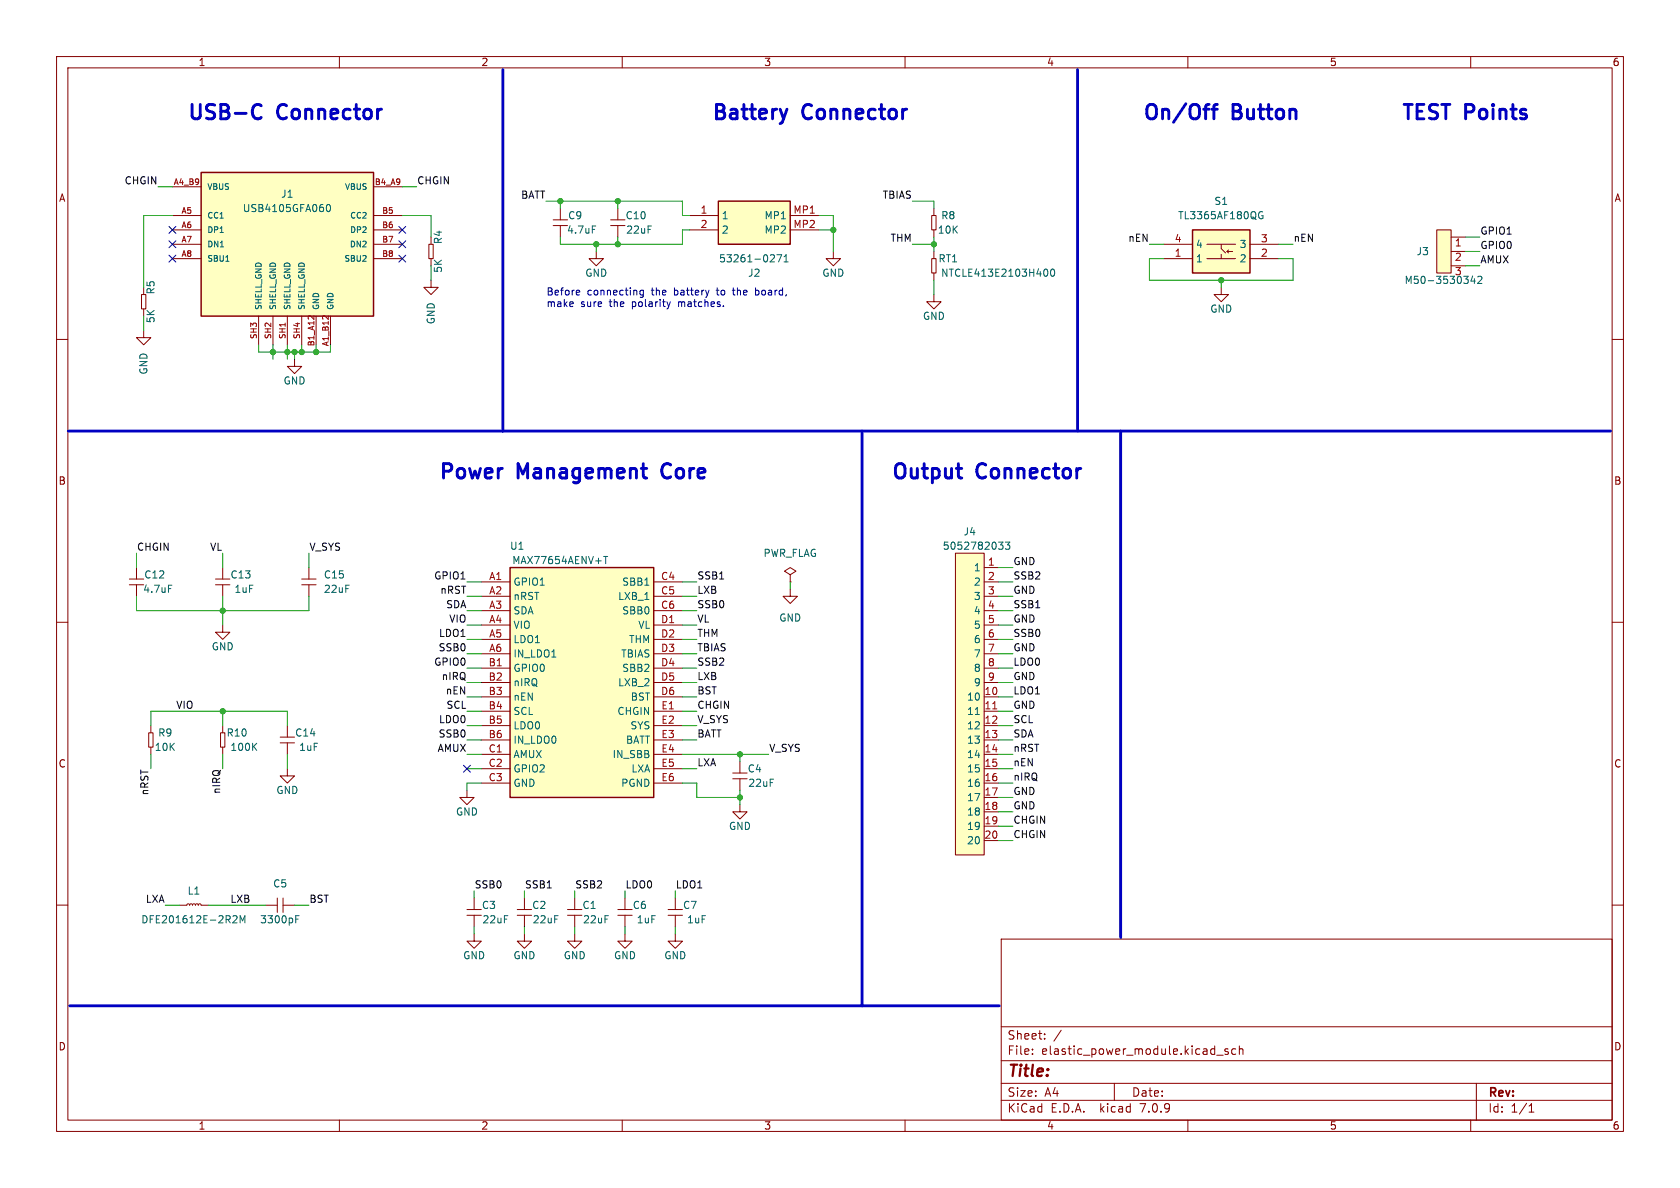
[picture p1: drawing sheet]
<svg xmlns="http://www.w3.org/2000/svg" width="297mm" height="210mm" viewBox="0 0 297 210" stroke-linecap="round" stroke-linejoin="round" font-family="sans-serif">
<g fill="none" stroke="#840000" stroke-width=".18">
<path d="M10 10h277v190h-277zM12 12h273v186h-273zM60 10v2M110 10v2M160 10v2M210 10v2M260 10v2M30.5 38.1h5.1M30.5 33h5.1M66 38.1h5.1M66 33h5.1M97.8 38.9h2.5"/>
<path d="M97.8 39.9h2.5M99.1 36.8v2.1M99.1 39.9v2M107.9 38.9h2.6M107.9 39.9h2.6M109.2 36.8v2.1M109.2 39.9v2M121.9 38.1h5.1M139.7 38.1h5.1M164.7 38.1h.8v2.5h-.8zM165.1 36.8v1.3M10 60h2"/>
<path d="M25 52.1h.8v2.5h-.8zM25.4 58.4v1.3h1.3l-1.3 1.3-1.3-1.3h1.3M25.4 50.8v1.3M25.4 54.6v1.3M30.5 40.6h5.1M30.5 43.2h5.1M30.5 45.7h5.1M45.7 55.9v5.1M48.3 55.9v5.1M50.8 55.9v5.1M53.3 55.9v5.1M55.9 55.9v5.1"/>
<path d="M58.4 55.9v5.1M66 40.6h5.1M66 43.2h5.1M66 45.7h5.1M75.8 43.2h.8v2.5h-.8zM76.2 49.5v1.3h1.3l-1.3 1.3-1.3-1.3h1.3M76.2 41.9v1.3M76.2 45.7v1.3M105.4 44.5v1.2h1.3l-1.3 1.3-1.3-1.3h1.3M121.9 40.6h5.1M139.7 40.6h5.1M147.3 44.5v1.2h1.3l-1.3 1.3-1.3-1.3h1.3"/>
<path d="M164.7 45.7h.8v2.6h-.8zM165.1 52.1v1.2h1.3l-1.3 1.3-1.3-1.3h1.3M165.1 40.6v1.3M165.1 44.5v1.2M165.1 48.3v1.2M205.7 43.2h5.1M205.7 45.7h5.1M213.4 43.2h5M213.4 45.7h5M215.9 50.8v1.3h1.3l-1.3 1.2-1.3-1.2h1.3M215.9 43.2v.7l.8 .8M215.9 45v.7"/>
<path d="M216.9 44.5l.3 .2M216.9 44.5h1M217.2 44.2l-.3 .3M221 43.2h5.1M221 45.7h5.1M254 40.6h2.5v7.7h-2.5zM256.5 44.5h2.6M256.5 41.9h2.6M256.5 47h2.6M285 60h2M52.1 63.5v1.3h1.2l-1.2 1.2-1.3-1.2h1.3M168.9 97.8h5.1v53.3h-5.1z"/>
<path d="M10 110h2M22.9 103.4h2.5M22.9 102.4h2.5M24.1 100.3v2.1M24.1 103.4v2M38.1 103.4h2.5M38.1 102.4h2.5M39.4 110.5v1.3h1.2l-1.2 1.2-1.3-1.2h1.3M39.4 100.3v2.1M39.4 103.4v2M53.3 103.4h2.6M53.3 102.4h2.6"/>
<path d="M54.6 100.3v2.1M54.6 103.4v2M85.1 102.9h5.1M85.1 105.4h5.1M85.1 108h5.1M85.1 110.5h5.1M85.1 113h5.1M85.1 115.6h5.1M85.1 118.1h5.1M115.6 102.9h5M115.6 105.4h5M115.6 108h5"/>
<path d="M115.6 110.5h5M115.6 113h5M115.6 115.6h5M115.6 118.1h5M139.7 101.6l1-.6-1-.7-1 .7 1 .6v1.3M139.7 102.9h.1M139.7 104.1v1.3h1.3l-1.3 1.3-1.3-1.3h1.3M174 102.9h2.5M174 105.4h2.5M174 108h2.5M174 110.5h2.5M174 113h2.5"/>
<path d="M174 115.6h2.5M174 118.1h2.5M174 100.3h2.5M285 110h2M26.3 129.5h.8v2.6h-.8zM26.7 128.3v1.2M26.7 132.1v1.3M39 129.5h.8v2.6h-.8zM39.4 128.3v1.2M39.4 132.1v1.3M49.5 131.3h2.6M49.5 130.3h2.6"/>
<path d="M50.8 135.9v1.3h1.3l-1.3 1.2-1.3-1.2h1.3M50.8 128.3v2M50.8 131.3v2.1M82.5 139.7v1.3h1.3l-1.3 1.2-1.2-1.2h1.2M85.1 120.7h5.1M85.1 123.2h5.1M85.1 125.7h5.1M85.1 128.3h5.1M85.1 130.8h5.1M85.1 133.4h5.1M85.1 135.9h5.1M85.1 138.4h5.1"/>
<path d="M115.6 120.7h5M115.6 123.2h5M115.6 125.7h5M115.6 128.3h5M115.6 130.8h5M115.6 133.4h5M115.6 135.9h5M115.6 138.4h5M129.5 137.7h2.6M129.5 136.7h2.6M130.8 134.6v2.1M130.8 137.7v2"/>
<path d="M174 120.7h2.5M174 123.2h2.5M174 125.7h2.5M174 128.3h2.5M174 130.8h2.5M174 133.4h2.5M174 135.9h2.5M174 138.4h2.5M10 160h2M49 158.8v2.5M50 158.8v2.5M83.8 158.8v2"/>
<path d="M92.7 158.8v2M101.6 158.8v2M110.5 158.8v2M119.4 158.8v2M130.8 142.2v1.3h1.3l-1.3 1.3-1.3-1.3h1.3M174 141h2.5M174 143.5h2.5M174 146.1h2.5M174 148.6h2.5M285 160h2M31.7 160h1.3l.3-.2 .2 .2M33.5 160l.3-.2 .2 .2 .2-.2h.3v.2l.1-.2h.3l.2 .2 .2-.2 .3 .2"/>
<path d="M35.6 160h1.2M47 160h2M50 160h2.1M82.5 161.8h2.6M82.5 160.8h2.6M83.8 165.1v1.3h1.3l-1.3 1.2-1.3-1.2h1.3M83.8 161.8v2M91.4 161.8h2.6M91.4 160.8h2.6M92.7 165.1v1.3h1.3l-1.3 1.2-1.3-1.2h1.3M92.7 161.8v2M100.3 161.8h2.6"/>
<path d="M100.3 160.8h2.6M101.6 165.1v1.3h1.3l-1.3 1.2-1.3-1.2h1.3M101.6 161.8v2M109.2 161.8h2.6M109.2 160.8h2.6M110.5 165.1v1.3h1.3l-1.3 1.2-1.3-1.2h1.3M110.5 161.8v2M118.1 161.8h2.5M118.1 160.8h2.5M119.4 165.1v1.3h1.2l-1.2 1.2-1.3-1.2h1.3M119.4 161.8v2M177 166h108v32h-108z"/>
<path d="M60 198v2M110 198v2M160 198v2M177 194.5h108M177 191.5h108M177 187.5h108M177 181.5h108M182.5 186.3v.1M182.5 185.5v.1M184.7 183.6v.1M184.7 182.8v.1M187.6 182.1l-1.3 2"/>
<path d="M197 191.5v3M210 198v2M215.1 186.5h1.1M217.1 185.5l-.4-.1-.2 .2 .1 .2 .5 .2v.3h-.6M218.5 185.5l-.5-.1-.3 .3v.4l.2 .2h.6M219.1 185.5l.2-.1 .4 .1v.9M219.1 184.9v1.5M260 198v2M261 191.5v6.5M270.3 196.6h.9M270.3 195.5l.4-.4v1.5"/>
</g>
<g fill="none" stroke="#006464" stroke-width=".18">
<path d="M57.8 36.3l.2-.2a.68 .68 0 0 1 .4 .7 .68 .68 0 0 1-.4 .6l-.2-.1-.1-.4zM104.7 39.9h.6M223 38.1h.3l-.1 .5-.3 .1-.3-.2M223.2 37.5l-.3-.1-.3 .2M39.9 46.2h.6M136.7 45l.2 .3v.3l-.8 .7h.8M137.3 45h.9l-.6 1.3M138.6 46.3h.7M138.6 45.4l.4-.4v1.3M184.8 47.6a.68 .68 0 0 1 .5 .6 .68 .68 0 0 1-.5 .6M185.9 47.6h.1a.68 .68 0 0 1 .5 .6 .68 .68 0 0 1-.5 .6 .84 .84 0 0 1-.1-1.2zM260.3 48.8l-.3 .9h.8"/>
<path d="M260.7 49.3v.8M261.3 49l.4-.2 .3 .4-.8 .9h.8M106.7 98.4h.7M107.1 98.4v1.2M176.5 95.8h.8l-.4 .5 .4 .1v.5l-.2 .2h-.4M177.7 95.8h.8l-.4 .5 .4 .1v.6l-.2 .1-.6-.1M29.8 103.4h.6M114 103.4h.7M44.8 131.9l.6 .8M45.4 131.4l-.7 .7M172.4 126.3h.7M41.2 161.9h.5l.2 .3-.8 .9h.8"/>
<path d="M42.5 163.1v-1.2l.4 .9 .4-.9v1.2M52.3 162.5h.4M52.3 161.9h.6"/>
</g>
<g fill="#ffffc2" stroke="#ffffc2" stroke-width=".18">
<path d="M35.6 30.5h30.4v25.4h-30.4z"/>
<path d="M210.8 40.6h10.2v7.7h-10.2z"/>
<path d="M90.2 100.3h25.4v40.7h-25.4z"/>
<path d="M254 40.6h2.5v7.7h-2.5z"/>
<path d="M168.9 97.8h5.1v53.3h-5.1z"/>
<path d="M127 35.6h12.7v7.6h-12.7z"/>
</g>
<path d="M35.6 30.5h30.4v25.4h-30.4zM127 35.6h12.7v7.6h-12.7zM210.8 40.6h10.2v7.7h-10.2zM90.2 100.3h25.4v40.7h-25.4z" fill="none" stroke="#840000" stroke-width=".25"/>
<path d="M54.6 55.9h.3M55.5 55.8v.7M57.1 55.9h.4M58 55.8v.7M175.5 125.3h.7" fill="none" stroke="#a90000" stroke-width=".18"/>
<g fill="none" stroke="#000084" stroke-width=".18">
<path d="M29.9 40l1.2 1.2M29.9 42.6l1.2 1.2M29.9 45.1l1.2 1.2M31.1 40l-1.2 1.2M31.1 42.6l-1.2 1.2M31.1 45.1l-1.2 1.2M70.5 42.6l1.2 1.2M70.5 40l1.2 1.2M70.5 45.1l1.2 1.2M71.7 42.6l-1.2 1.2M71.7 40l-1.2 1.2M71.7 45.1l-1.2 1.2"/>
<path d="M102.1 51.3l.3 .1 .1 .2-.6 .1M102.4 52.1l-.3 .1M113.7 51.4l-.3-.1-.3 .2 .2 .6h.4M113.7 51.3v1l-.1 .2M118.5 53.3l-.3 .9M129.5 51.3h.4M129.6 50.9l.1 1.2M133.6 52.1l.3 .1M133.6 50.9v1.3M133.9 51.3l-.3 .1M81.9 135.3l1.3 1.2M83.2 135.3l-1.3 1.2"/>
</g>
<path d="M45.1 18.6a.89 .89 0 0 1 1.1 .1M139.1 19.3l-.6 1.7M214.2 19.3h1M215.2 18.5l-.5 .1-.1 .2v2.2M46.2 20.8a.89 .89 0 0 1-1.1 .1M117.2 82.3a1.76 1.76 0 0 0 0 1.8" fill="none" stroke="#0000c2" stroke-width=".51"/>
<path d="M88.9 12.3v63.9M190.5 12.3v63.9M12.1 76.2h272.6M152.4 76.2v101.6M198.1 76.2v89.5M12.3 177.8h164.4" fill="none" stroke="#0000c2" stroke-width=".5"/>
<g fill="none" stroke="#009600" stroke-width=".18">
<path d="M27.9 33h2.6M30.5 38.1h-5.1v12.7M71.1 33h2.6M71.1 38.1h5.1v3.8M96.5 35.6h24.1v2.5h1.3M99.1 35.6v1.2M109.2 35.6v1.2M144.8 38.1h2.5v6.4M161.3 35.6h3.8v1.2M25.4 55.9v2.5M76.2 47v2.5M105.4 43.2v1.3"/>
<path d="M109.2 41.9v1.3M121.9 40.6h-1.3v2.6h-21.5v-1.3M144.8 40.6h2.5M161.3 43.2h3.8M165.1 41.9v2.6M165.1 49.5v2.6M203.2 43.2h2.5M205.7 45.7h-2.5v3.8h25.4v-3.8h-2.5M215.9 49.5v1.3M226.1 43.2h2.5M259.1 47h2.5M259.1 41.9h2.5"/>
<path d="M259.1 44.5h2.5M45.7 61v1.2h12.7v-1.2M48.3 61v2.5M50.8 61v2.5M52.1 62.2v1.3M53.3 61v1.2M55.9 61v1.2M24.1 97.8v2.5M39.4 97.8v2.5M54.6 97.8v2.5M24.1 105.4v2.6h30.5v-2.6M39.4 105.4v5.1"/>
<path d="M82.5 108h2.6M82.5 118.1h2.6M82.5 105.4h2.6M82.5 102.9h2.6M82.5 115.6h2.6M82.5 113h2.6M82.5 110.5h2.6M120.6 108h2.6M120.6 118.1h2.6M120.6 105.4h2.6M120.6 102.9h2.6M120.6 115.6h2.6"/>
<path d="M120.6 113h2.6M120.6 110.5h2.6M139.7 102.9v1.2M176.5 108h2.6M176.5 118.1h2.6M176.5 105.4h2.6M176.5 102.9h2.6M176.5 115.6h2.6M176.5 113h2.6M176.5 110.5h2.6M176.5 100.3h2.6M26.7 128.3v-2.6h24.1v2.6"/>
<path d="M26.7 133.4v2.5M39.4 125.7v2.6M39.4 133.4v2.5M50.8 133.4v2.5M82.5 125.7h2.6M82.5 120.7h2.6M82.5 123.2h2.6M82.5 135.9h2.6M82.5 133.4h2.6M82.5 128.3h2.6M82.5 130.8h2.6M85.1 138.4h-2.6v1.3"/>
<path d="M120.6 125.7h2.6M120.6 120.7h2.6M120.6 123.2h2.6M120.6 135.9h2.6M120.6 133.4h15.3M120.6 128.3h2.6M120.6 130.8h2.6M120.6 138.4h2.6v2.6h7.6M130.8 133.4v1.2M130.8 139.7v2.5M176.5 125.7h2.6M176.5 120.7h2.6"/>
<path d="M176.5 123.2h2.6M176.5 135.9h2.6M176.5 133.4h2.6M176.5 128.3h2.6M176.5 130.8h2.6M176.5 138.4h2.6M83.8 157.5v1.3M92.7 157.5v1.3M101.6 157.5v1.3M110.5 157.5v1.3M119.4 157.5v1.3M176.5 148.6h2.6"/>
<path d="M176.5 146.1h2.6M176.5 141h2.6M176.5 143.5h2.6M29.2 160h2.5M36.8 160h10.2M52.1 160h2.5M83.8 163.8v1.3M92.7 163.8v1.3M101.6 163.8v1.3M110.5 163.8v1.3M119.4 163.8v1.3"/>
</g>
<g fill="#009600" stroke="#009600" stroke-width=".18">
<circle cx="105.4" cy="43.2" r=".46"/>
<circle cx="109.2" cy="43.2" r=".46"/>
<circle cx="109.2" cy="35.6" r=".46"/>
<circle cx="165.1" cy="43.2" r=".46"/>
<circle cx="99.1" cy="35.6" r=".46"/>
<circle cx="147.3" cy="40.6" r=".46"/>
<circle cx="130.8" cy="133.4" r=".46"/>
<circle cx="215.9" cy="49.5" r=".46"/>
<circle cx="55.9" cy="62.2" r=".46"/>
<circle cx="48.3" cy="62.2" r=".46"/>
<circle cx="50.8" cy="62.2" r=".46"/>
<circle cx="53.3" cy="62.2" r=".46"/>
<circle cx="52.1" cy="62.2" r=".46"/>
<circle cx="39.4" cy="108" r=".46"/>
<circle cx="39.4" cy="125.7" r=".46"/>
<circle cx="130.8" cy="141" r=".46"/>
</g>
<g font-size="3.5" fill="#0000c2">
<text x="33" y="21.3">USB-C</text>
<text x="49.3" y="21.3">Connector</text>
<text x="125.7" y="21.3">Battery</text>
<text x="142.1" y="21.3">Connector</text>
<text x="201.9" y="21.3">On/Off</text>
<text x="218.1" y="21.3">Button</text>
<text x="247.6" y="21.3">TEST</text>
<text x="259.2" y="21.3">Points</text>
<text x="77.5" y="84.8">Power</text>
<text x="91.7" y="84.8">Management</text>
<text x="118.2" y="84.8">Core</text>
<text x="157.5" y="84.8">Output</text>
<text x="172.9" y="84.8">Connector</text>
</g>
<text font-size="2.8" fill="#840000" x="178" y="190.9">Title:</text>
<g font-size="2.1" fill="#840000">
<text x="178" y="184">Sheet:</text>
<text x="178" y="186.7">File:</text>
<text x="184.1" y="186.7">elastic_power_module.kicad_sch</text>
<text x="178" y="196.9">KiCad</text>
<text x="178" y="194.1">Size:</text>
<text x="184.7" y="194.1">A4</text>
<text x="185.7" y="196.9">E.D.A.</text>
<text x="194.6" y="196.9">kicad</text>
<text x="200" y="194.1">Date:</text>
<text x="201.8" y="196.9">7.0.9</text>
<text x="263" y="194.3">Rev:</text>
<text x="263" y="196.9">Id:</text>
<text x="267.1" y="196.9">1/1</text>
</g>
<g font-size="1.8" fill="#840000">
<text x="35" y="11.9">1</text>
<text x="85" y="11.9">2</text>
<text x="135" y="11.9">3</text>
<text x="185" y="11.9">4</text>
<text x="235" y="11.9">5</text>
<text x="285" y="11.9">6</text>
<text x="10.3" y="35.9">A</text>
<text x="285.3" y="35.9">A</text>
<text x="10.3" y="85.9">B</text>
<text x="285.3" y="85.9">B</text>
<text x="10.3" y="135.9">C</text>
<text x="285.3" y="135.9">C</text>
<text x="10.3" y="185.9">D</text>
<text x="285.3" y="185.9">D</text>
<text x="35" y="199.9">1</text>
<text x="85" y="199.9">2</text>
<text x="135" y="199.9">3</text>
<text x="185" y="199.9">4</text>
<text x="235" y="199.9">5</text>
<text x="285" y="199.9">6</text>
</g>
<g font-size="1.8" fill="#0f0f0f">
<text x="21.9" y="32.7">CHGIN</text>
<text x="73.7" y="32.7">CHGIN</text>
<text x="92" y="35.2">BATT</text>
<text x="155.9" y="35.2">TBIAS</text>
<text x="261.6" y="41.6">GPIO1</text>
<text x="157.3" y="42.8">THM</text>
<text x="199.4" y="42.8">nEN</text>
<text x="228.6" y="42.8">nEN</text>
<text x="261.6" y="44.1">GPIO0</text>
<text x="261.6" y="46.6">AMUX</text>
<text x="24.1" y="97.4">CHGIN</text>
<text x="37.1" y="97.4">VL</text>
<text x="54.6" y="97.4">V_SYS</text>
<text x="179.1" y="100">GND</text>
<text x="76.7" y="102.5">GPIO1</text>
<text x="77.8" y="105.1">nRST</text>
<text x="78.8" y="107.6">SDA</text>
<text x="123.2" y="102.5">SSB1</text>
<text x="123.2" y="105.1">LXB</text>
<text x="123.2" y="107.6">SSB0</text>
<text x="179.1" y="105.1">GND</text>
<text x="179.1" y="107.6">SSB1</text>
<text x="179.1" y="102.5">SSB2</text>
<text x="77.5" y="112.7">LDO1</text>
<text x="79.3" y="110.1">VIO</text>
<text x="123.2" y="112.7">THM</text>
<text x="123.2" y="110.1">VL</text>
<text x="179.1" y="110.1">GND</text>
<text x="179.1" y="112.7">SSB0</text>
<text x="76.7" y="117.8">GPIO0</text>
<text x="77.4" y="115.2">SSB0</text>
<text x="123.2" y="117.8">SSB2</text>
<text x="123.2" y="115.2">TBIAS</text>
<text x="179.1" y="117.8">LDO0</text>
<text x="179.1" y="115.2">GND</text>
<text x="31.1" y="125.4">VIO</text>
<text x="78" y="120.3">nIRQ</text>
<text x="78.7" y="122.8">nEN</text>
<text x="78.8" y="125.4">SCL</text>
<text x="123.2" y="125.4">CHGIN</text>
<text x="123.2" y="122.8">BST</text>
<text x="123.2" y="120.3">LXB</text>
<text x="179.1" y="125.4">GND</text>
<text x="179.1" y="122.8">LDO1</text>
<text x="179.1" y="120.3">GND</text>
<text x="77.4" y="130.5">SSB0</text>
<text x="77.5" y="127.9">LDO0</text>
<text x="123.2" y="127.9">V_SYS</text>
<text x="123.2" y="130.5">BATT</text>
<text x="179.1" y="127.9">SCL</text>
<text x="179.1" y="130.5">SDA</text>
<text x="77.3" y="133">AMUX</text>
<text x="123.2" y="135.5">LXA</text>
<text x="135.9" y="133">V_SYS</text>
<text x="179.1" y="133">nRST</text>
<text x="179.1" y="135.5">nEN</text>
<text x="26.3" y="140.7" transform="rotate(-90 26.3 140.7)">nRST</text>
<text x="39" y="140.4" transform="rotate(-90 39 140.4)">nIRQ</text>
<text x="179.1" y="143.2">GND</text>
<text x="179.1" y="140.6">GND</text>
<text x="179.1" y="138.1">nIRQ</text>
<text x="179.1" y="145.7">CHGIN</text>
<text x="179.1" y="148.2">CHGIN</text>
<text x="25.7" y="159.7">LXA</text>
<text x="40.6" y="159.7">LXB</text>
<text x="54.6" y="159.7">BST</text>
<text x="83.8" y="157.1">SSB0</text>
<text x="92.7" y="157.1">SSB1</text>
<text x="101.6" y="157.1">SSB2</text>
<text x="110.5" y="157.1">LDO0</text>
<text x="119.4" y="157.1">LDO1</text>
</g>
<g font-size="1.8" fill="#006464">
<text x="49.6" y="35.2">J1</text>
<text x="42.8" y="37.7">USB4105GFA060</text>
<text x="100.1" y="41.5">4.7uF</text>
<text x="100.3" y="39">C9</text>
<text x="110.5" y="39">C10</text>
<text x="110.6" y="41.5">22uF</text>
<text x="127.5" y="39">1</text>
<text x="127.5" y="41.5">2</text>
<text x="135.1" y="39">MP1</text>
<text x="135.1" y="41.5">MP2</text>
<text x="165.7" y="41.5">10K</text>
<text x="166.3" y="39">R8</text>
<text x="208.2" y="39">TL3365AF180QG</text>
<text x="214.6" y="36.4">S1</text>
<text x="78.3" y="43.3" transform="rotate(-90 78.3 43.3)">R4</text>
<text x="127" y="46.6">53261-0271</text>
<text x="165.8" y="46.6">RT1</text>
<text x="211.3" y="46.6">1</text>
<text x="211.3" y="44">4</text>
<text x="219.1" y="46.6">2</text>
<text x="219.1" y="44">3</text>
<text x="250.3" y="45.3">J3</text>
<text x="27.5" y="52.1" transform="rotate(-90 27.5 52.1)">R5</text>
<text x="78.3" y="48.3" transform="rotate(-90 78.3 48.3)">5K</text>
<text x="103.4" y="49.1">GND</text>
<text x="132.2" y="49.1">J2</text>
<text x="145.3" y="49.1">GND</text>
<text x="166.3" y="49.1">NTCLE413E2103H400</text>
<text x="248.2" y="50.4">M50-3530342</text>
<text x="257.1" y="49">3</text>
<text x="27.5" y="57.2" transform="rotate(-90 27.5 57.2)">5K</text>
<text x="77.1" y="57.4" transform="rotate(-90 77.1 57.4)">GND</text>
<text x="163.1" y="56.7">GND</text>
<text x="213.9" y="55.5">GND</text>
<text x="26.3" y="66.3" transform="rotate(-90 26.3 66.3)">GND</text>
<text x="50" y="68.2">GND</text>
<text x="170.3" y="94.8">J4</text>
<text x="90.1" y="97.4">U1</text>
<text x="90.5" y="99.9">MAX77654AENV+T</text>
<text x="134.9" y="98.7">PWR_FLAG</text>
<text x="166.6" y="97.4">5052782033</text>
<text x="172.1" y="101.2">1</text>
<text x="25.2" y="105">4.7uF</text>
<text x="25.4" y="102.5">C12</text>
<text x="40.6" y="102.5">C13</text>
<text x="41.4" y="105">1uF</text>
<text x="57.2" y="102.5">C15</text>
<text x="57.2" y="105">22uF</text>
<text x="90.7" y="103.7">GPIO1</text>
<text x="90.7" y="106.3">nRST</text>
<text x="109.2" y="106.3">LXB_1</text>
<text x="109.9" y="103.7">SBB1</text>
<text x="172.1" y="103.7">2</text>
<text x="172.1" y="106.3">3</text>
<text x="90.7" y="108.8">SDA</text>
<text x="90.7" y="111.4">VIO</text>
<text x="90.7" y="113.9">LDO1</text>
<text x="109.9" y="108.8">SBB0</text>
<text x="111.1" y="113.9">THM</text>
<text x="112.7" y="111.4">VL</text>
<text x="137.7" y="110.1">GND</text>
<text x="172.1" y="108.8">4</text>
<text x="172.1" y="111.4">5</text>
<text x="172.1" y="113.9">6</text>
<text x="37.3" y="115.2">GND</text>
<text x="90.7" y="116.4">IN_LDO1</text>
<text x="90.7" y="119">GPIO0</text>
<text x="109.7" y="116.4">TBIAS</text>
<text x="109.9" y="119">SBB2</text>
<text x="172.1" y="116.4">7</text>
<text x="172.1" y="119">8</text>
<text x="90.7" y="121.5">nIRQ</text>
<text x="90.7" y="124.1">nEN</text>
<text x="109.2" y="121.5">LXB_2</text>
<text x="111.4" y="124.1">BST</text>
<text x="170.9" y="124.1">10</text>
<text x="172.1" y="121.5">9</text>
<text x="27.9" y="130.4">R9</text>
<text x="40" y="130.4">R10</text>
<text x="52.1" y="130.4">C14</text>
<text x="90.7" y="126.6">SCL</text>
<text x="90.7" y="129.1">LDO0</text>
<text x="90.7" y="131.7">IN_LDO0</text>
<text x="109.1" y="126.6">CHGIN</text>
<text x="110.6" y="131.7">BATT</text>
<text x="111.4" y="129.1">SYS</text>
<text x="170.9" y="126.6">11</text>
<text x="170.9" y="129.1">12</text>
<text x="170.9" y="131.7">13</text>
<text x="27.3" y="132.9">10K</text>
<text x="40.6" y="132.9">100K</text>
<text x="52.8" y="132.9">1uF</text>
<text x="90.7" y="134.2">AMUX</text>
<text x="90.7" y="136.8">GPIO2</text>
<text x="108.2" y="134.2">IN_SBB</text>
<text x="111.5" y="136.8">LXA</text>
<text x="132.1" y="136.8">C4</text>
<text x="170.9" y="134.2">14</text>
<text x="170.9" y="136.8">15</text>
<text x="48.8" y="140.6">GND</text>
<text x="90.7" y="139.3">GND</text>
<text x="109.7" y="139.3">PGND</text>
<text x="132.2" y="139.3">22uF</text>
<text x="170.9" y="139.3">16</text>
<text x="170.9" y="141.8">17</text>
<text x="80.5" y="144.4">GND</text>
<text x="128.8" y="146.9">GND</text>
<text x="170.9" y="144.4">18</text>
<text x="170.9" y="146.9">19</text>
<text x="170.9" y="149.5">20</text>
<text x="33.1" y="158.3">L1</text>
<text x="48.2" y="157.1">C5</text>
<text x="85.1" y="160.9">C3</text>
<text x="94" y="160.9">C2</text>
<text x="102.9" y="160.9">C1</text>
<text x="111.8" y="160.9">C6</text>
<text x="120.7" y="160.9">C7</text>
<text x="24.9" y="163.4">DFE201612E-2R2M</text>
<text x="45.9" y="163.4">3300pF</text>
<text x="85.2" y="163.4">22uF</text>
<text x="94.1" y="163.4">22uF</text>
<text x="103" y="163.4">22uF</text>
<text x="112.5" y="163.4">1uF</text>
<text x="121.4" y="163.4">1uF</text>
<text x="81.8" y="169.8">GND</text>
<text x="90.7" y="169.8">GND</text>
<text x="99.6" y="169.8">GND</text>
<text x="108.5" y="169.8">GND</text>
<text x="117.3" y="169.8">GND</text>
</g>
<g font-size="1.8" fill="#a90000">
<text x="123.8" y="37.8">1</text>
<text x="123.8" y="40.4">2</text>
<text x="140.2" y="37.8">MP1</text>
<text x="140.2" y="40.4">MP2</text>
<text x="207.6" y="45.5">1</text>
<text x="207.6" y="42.9">4</text>
<text x="222.8" y="45.5">2</text>
<text x="222.8" y="42.9">3</text>
<text x="257.1" y="43.9">1</text>
<text x="257.1" y="46.4">2</text>
<text x="174.6" y="100.1">1</text>
<text x="86.4" y="102.6">A1</text>
<text x="86.4" y="105.2">A2</text>
<text x="86.4" y="107.7">A3</text>
<text x="116.8" y="102.6">C4</text>
<text x="116.8" y="105.2">C5</text>
<text x="116.8" y="107.7">C6</text>
<text x="174.6" y="102.6">2</text>
<text x="174.6" y="105.2">3</text>
<text x="174.6" y="107.7">4</text>
<text x="86.4" y="110.2">A4</text>
<text x="86.4" y="112.8">A5</text>
<text x="116.8" y="110.2">D1</text>
<text x="116.8" y="112.8">D2</text>
<text x="174.6" y="110.2">5</text>
<text x="174.6" y="112.8">6</text>
<text x="86.3" y="117.9">B1</text>
<text x="86.4" y="115.3">A6</text>
<text x="116.8" y="115.3">D3</text>
<text x="116.8" y="117.9">D4</text>
<text x="174.6" y="115.3">7</text>
<text x="174.6" y="117.9">8</text>
<text x="86.3" y="120.4">B2</text>
<text x="86.3" y="122.9">B3</text>
<text x="86.3" y="125.5">B4</text>
<text x="116.8" y="120.4">D5</text>
<text x="116.8" y="122.9">D6</text>
<text x="116.8" y="125.5">E1</text>
<text x="173.9" y="122.9">10</text>
<text x="173.9" y="125.5">11</text>
<text x="174.6" y="120.4">9</text>
<text x="86.3" y="128">B5</text>
<text x="86.3" y="130.6">B6</text>
<text x="116.8" y="128">E2</text>
<text x="116.8" y="130.6">E3</text>
<text x="173.9" y="128">12</text>
<text x="173.9" y="130.6">13</text>
<text x="86.3" y="133.1">C1</text>
<text x="86.3" y="135.6">C2</text>
<text x="116.8" y="133.1">E4</text>
<text x="116.8" y="135.6">E5</text>
<text x="173.9" y="133.1">14</text>
<text x="173.9" y="135.6">15</text>
<text x="86.3" y="138.2">C3</text>
<text x="116.8" y="138.2">E6</text>
<text x="173.9" y="138.2">16</text>
<text x="173.9" y="140.7">17</text>
<text x="173.9" y="143.3">18</text>
<text x="173.9" y="145.8">19</text>
<text x="173.9" y="148.3">20</text>
</g>
<g font-size="1.8" fill="#000084">
<text x="96.5" y="52.3">Before</text>
<text x="103.8" y="52.3">connecting</text>
<text x="115.3" y="52.3">the</text>
<text x="119.4" y="52.3">battery</text>
<text x="127.2" y="52.3">to</text>
<text x="130.3" y="52.3">the</text>
<text x="134.4" y="52.3">board,</text>
<text x="96.5" y="54.4">make</text>
<text x="102.6" y="54.4">sure</text>
<text x="107.9" y="54.4">the</text>
<text x="112" y="54.4">polarity</text>
<text x="120.4" y="54.4">matches.</text>
</g>
<g font-size="1.4" fill="#a90000">
<text x="30.6" y="32.8">A4_B9</text>
<text x="66.2" y="32.8">B4_A9</text>
<text x="32" y="37.8">A5</text>
<text x="32" y="40.4">A6</text>
<text x="67.5" y="37.8">B5</text>
<text x="67.5" y="40.4">B6</text>
<text x="32" y="42.9">A7</text>
<text x="32" y="45.5">A8</text>
<text x="67.5" y="42.9">B7</text>
<text x="67.5" y="45.5">B8</text>
<text x="45.5" y="60" transform="rotate(-90 45.5 60)">SH3</text>
<text x="48" y="60" transform="rotate(-90 48 60)">SH2</text>
<text x="50.5" y="60" transform="rotate(-90 50.5 60)">SH1</text>
<text x="53.1" y="60" transform="rotate(-90 53.1 60)">SH4</text>
<text x="55.6" y="61.3" transform="rotate(-90 55.6 61.3)">B1_A12</text>
<text x="58.2" y="61.3" transform="rotate(-90 58.2 61.3)">A1_B12</text>
</g>
<g font-size="1.4" fill="#006464">
<text x="36.6" y="33.8">VBUS</text>
<text x="60.9" y="33.8">VBUS</text>
<text x="36.6" y="38.8">CC1</text>
<text x="36.6" y="41.4">DP1</text>
<text x="61.8" y="38.8">CC2</text>
<text x="61.8" y="41.4">DP2</text>
<text x="36.6" y="43.9">DN1</text>
<text x="36.6" y="46.5">SBU1</text>
<text x="60.8" y="46.5">SBU2</text>
<text x="61.7" y="43.9">DN2</text>
<text x="46.5" y="54.9" transform="rotate(-90 46.5 54.9)">SHELL_GND</text>
<text x="49" y="54.9" transform="rotate(-90 49 54.9)">SHELL_GND</text>
<text x="51.5" y="54.9" transform="rotate(-90 51.5 54.9)">SHELL_GND</text>
<text x="54.1" y="54.9" transform="rotate(-90 54.1 54.9)">SHELL_GND</text>
<text x="56.6" y="54.9" transform="rotate(-90 56.6 54.9)">GND</text>
<text x="59.2" y="54.9" transform="rotate(-90 59.2 54.9)">GND</text>
</g>
</svg>
